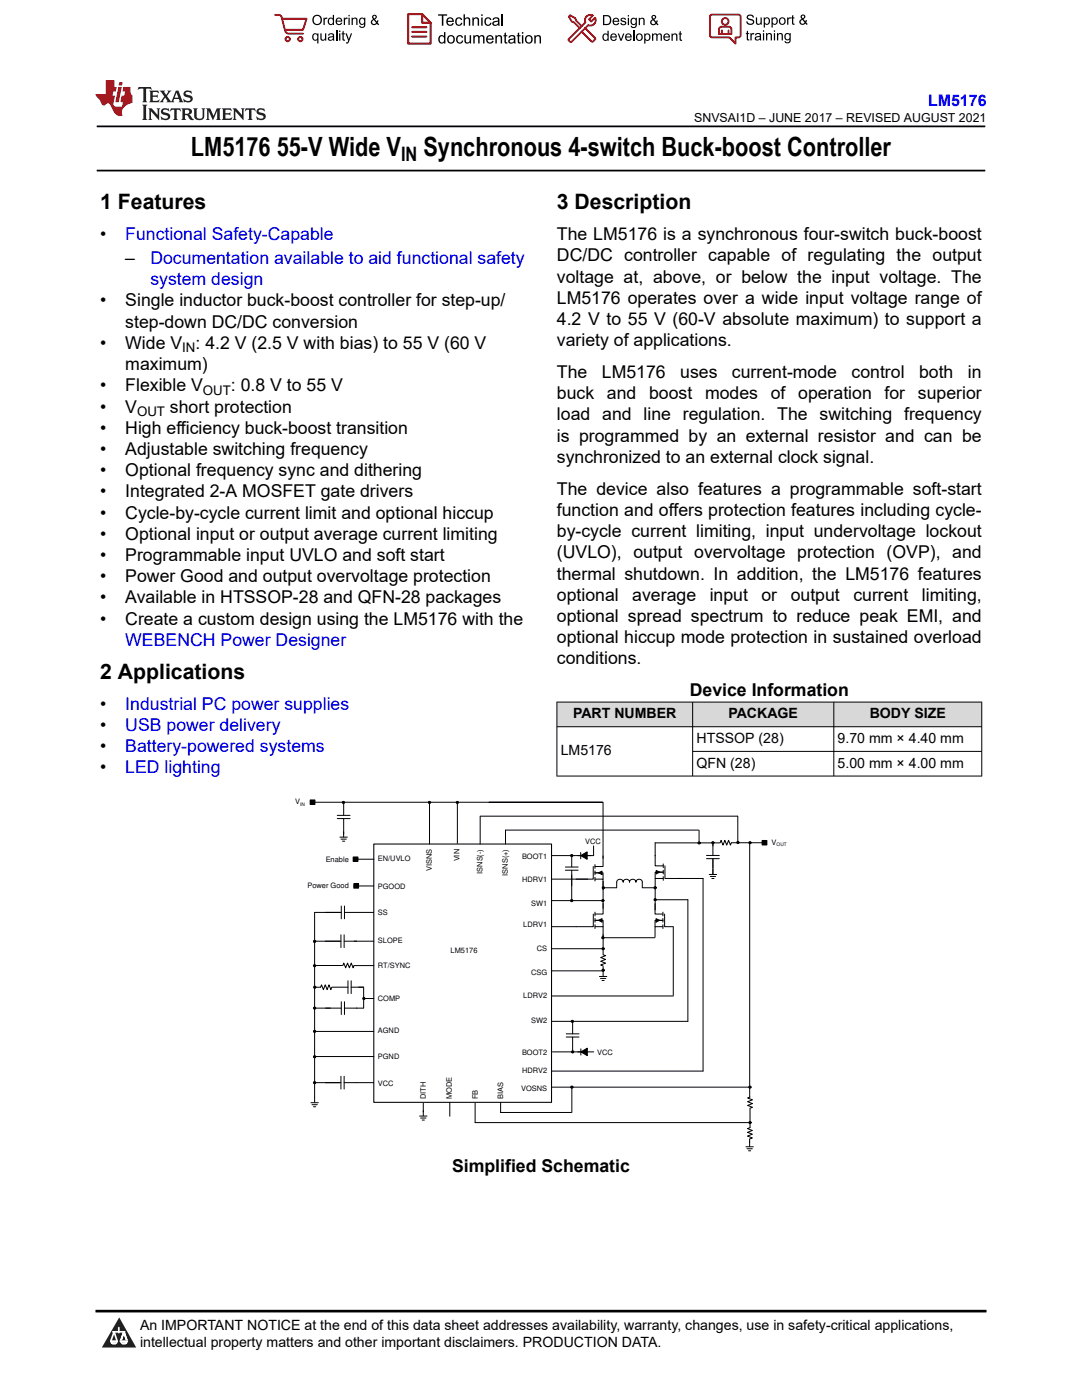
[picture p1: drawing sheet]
<svg xmlns="http://www.w3.org/2000/svg" width="216mm" height="279mm" viewBox="0 0 216 279" stroke-linecap="round" stroke-linejoin="round" font-family="sans-serif">
<path d="M19.3 25.2h177.3M19.3 34h177.3" fill="none" stroke="#000" stroke-width=".35"/>
<g fill="#d8d8d8">
<path d="M111.1 140.1h84.8v4.9h-84.8z" fill-rule="evenodd"/>
<path d="M111.2 140.2h26.9v4.8h-26.9z" fill-rule="evenodd"/>
<path d="M138.3 140.2h28v4.8h-28z" fill-rule="evenodd"/>
<path d="M166.4 140.2h29.4v4.8h-29.4z" fill-rule="evenodd"/>
</g>
<g fill="none" stroke="#000" stroke-width=".2">
<path d="M111.1 140.1h84.9M111.1 145h84.9M111.1 154.9h84.9M111.1 140.1v14.8M138.2 140.1v14.8M138.2 150h57.8M166.4 140.1v14.8M195.9 140.1v14.8M70.7 176.8h5.3M109.6 179.7h10.9M109.7 170.8h8.2M109.8 175.4h7.5"/>
<path d="M71.2 182.1h4.4M72.6 197.1v4.1M109.7 189.3h10.8M110 198.8h24.3M71.2 216.1h4.4M94.8 220v4M84.5 220.1v1.8"/>
</g>
<path d="M74.6 168.4h35.5v51.6h-35.5z" fill-rule="evenodd" fill="#fff"/>
<path d="M74.6 168.4h35.5v51.6h-35.5z" fill="none" stroke="#000" stroke-width=".21"/>
<path d="M62.6 160.1h57.6h-22.6M100.9 165.7v2.7M149.6 168.2v50.8M120.3 190.5l.5 .2-.9 .4 .9 .4-.9 .3 .9 .4-.9 .4 .4 .2M120.3 192.9v.7M149.7 218.9l-.5 .2 .9 .4-.9 .4 .9 .3-.9 .4 .9 .4-.4 .2M149.6 225l-.4 .2 .9 .4-.9 .4 .9 .4-.9 .3 .9 .4-.5 .2" fill="none" stroke="#000" stroke-width=".2"/>
<g fill="#fff">
<path d="M148.3 228.8h1.8l-.9 .9z"/>
<path d="M119.7 195.8h1.8l-.9 .9z"/>
</g>
<path d="M120.5 177.2h2.5" fill="none" stroke="#000" stroke-width=".2"/>
<path d="M128.6 193.4h1.7l-.9 .9z" fill="#fff"/>
<g fill="none" stroke="#000" stroke-width=".2">
<path d="M61.9 159.7h.9v.8h-.9zM70.5 171h.9v.9h-.9zM71.4 171.5h3.2M114.1 174.6v5.1M118.4 172.9v2.6h-3.4M118.7 175.5h1.6v2M118.7 172.5v.8M118.7 173.8v.8M118.7 175.1v.7M119.4 174.2l.7-.3v.6zM120.1 174.2h-1.4h1.6v1.3M120.3 160.1v11.2"/>
<path d="M120.3 170.8v2.1h-1.6M120.3 175.9v5.4M128.2 177.2v-1.2a.64 .64 0 0 0-.7-.5 .64 .64 0 0 0-.6 .5 .64 .64 0 0 0-.6-.5 .64 .64 0 0 0-.7 .5 .64 .64 0 0 0-.6-.5 .64 .64 0 0 0-.7 .5 .64 .64 0 0 0-.6-.5 .64 .64 0 0 0-.6 .5v1.2M128.2 177.2h2.5v4.4M130.7 170.7v2.1h1.6M130.7 168.2h12.9M130.7 168.2v2.6M130.7 179.6h6.6v24.2h-27.2M130.9 173.7l.8 .4-.8 .3zM131 174.1h1.3h-1.6v1.2M132.3 175.3h-1.6v2.1M132.3 172.4v.8"/>
<path d="M132.3 173.7v.7M132.3 174.9v.8M132.7 172.8v2.5h3.2M140.3 175.3v38.5h-30.2M152.1 167.7h.9v.9h-.9zM62.8 182.1v37.9M110.1 193.8h10.4M118.4 182.4v2.5h-3.4M118.7 184.9h1.6v2.1M118.7 182v.8M118.7 183.3v.7M118.7 184.6v.7"/>
<path d="M119.4 183.7l.7-.4v.7zM119.6 194.9h1.5M119.8 195.3h1.1M120.1 183.7h-1.4h1.6v1.2M120.1 195.7h.5M120.3 180.3v2.1h-1.6M120.3 186.5v4M120.3 193.8v1M120.3 187.1h10.4M62.7 205.8h11.9M110.1 217h39.3M110.2 209.9h6.2"/>
<path d="M62 220.1h1.5M62.3 220.5h1M62.6 220.9h.4M94.8 224h54.6M148.8 228.9h1.5M149.1 229.3h1M149.4 229.7h.4M149.6 227.3v1.5M149.7 221.2v3.8"/>
<circle cx="114.1" cy="179.7" r=".22"/>
<circle cx="120.3" cy="179.7" r=".22"/>
<circle cx="120.4" cy="177.2" r=".22"/>
<circle cx="130.7" cy="177.2" r=".22"/>
<circle cx="130.7" cy="179.6" r=".22"/>
<circle cx="149.7" cy="168.2" r=".22"/>
<circle cx="120.3" cy="187.1" r=".22"/>
<circle cx="120.4" cy="193.6" r=".22"/>
<circle cx="120.4" cy="189.3" r=".22"/>
<circle cx="114.2" cy="203.8" r=".22"/>
<circle cx="149.7" cy="217" r=".22"/>
<circle cx="149.7" cy="224" r=".22"/>
</g>
<g fill="#000">
<path d="M119.4 174.2l.7-.3v.6zM130.9 173.7l.8 .4-.8 .3zM119.4 183.7l.7-.4v.7z"/>
<path d="M61.9 159.7h.9v.8h-.9z" fill-rule="evenodd"/>
<path d="M70.5 171h.9v.9h-.9z" fill-rule="evenodd"/>
<path d="M152.1 167.7h.9v.9h-.9z" fill-rule="evenodd"/>
<circle cx="114.1" cy="179.7" r=".22"/>
<circle cx="120.3" cy="179.7" r=".22"/>
<circle cx="120.4" cy="177.2" r=".22"/>
<circle cx="130.7" cy="177.2" r=".22"/>
<circle cx="130.7" cy="179.6" r=".22"/>
<circle cx="149.7" cy="168.2" r=".22"/>
<circle cx="120.3" cy="187.1" r=".22"/>
<circle cx="120.4" cy="193.6" r=".22"/>
<circle cx="120.4" cy="189.3" r=".22"/>
<circle cx="114.2" cy="203.8" r=".22"/>
<circle cx="149.6" cy="217" r=".22"/>
<circle cx="149.7" cy="224" r=".22"/>
</g>
<g fill="#fff">
<path d="M67.8 179.6v1.8l-.8-.9z"/>
<path d="M141.4 174h1.7l-.8 .8z"/>
</g>
<g fill="none" stroke="#000" stroke-width=".2">
<path d="M70.6 176.4h.9v.9h-.9zM85.7 160.1v8.3M91.3 160.1v8.2M95.8 162.9v5.5M95.9 162.9h51.3M100.9 165.7h38.5M115.9 170.8l1.3-.8v1.5zM115.9 170.1v1.3M118.4 168.8v2h-3.2M135.2 175.3h5.1M139.5 165.7v2.4M141.5 174.5h1.5"/>
<path d="M141.7 174.9h1.1M142 175.3h.5M142.3 168.2v.6M142.3 171.5v1.7M142.3 173.4v1.1M143.7 168.2l.2-.5 .4 1 .3-1 .4 1 .4-1 .4 1 .1-.5h6.6M147.2 162.9v5M62.8 187.8h5M62.8 192.7h5.5M62.8 182.1h5M64 197l.2-.5 .3 1 .4-1 .4 1 .3-1 .4 1 .2-.5M68.4 192.7l.2-.5 .4 1 .3-1 .4 1 .4-1 .4 1 .2-.5"/>
<path d="M70.7 192.7h3.9M70.7 187.8h3.9M71.6 197h1M72.7 199.3h1.9M134.3 185v13.7M62.7 201.2h3.2M62.7 216.1h5.1M62.7 210.9h11.9M89.7 220v2.8M99.9 220v2h14.1M114.1 217v5M115.3 209.9h3.2"/>
<path d="M115.9 209.9l1.3-.7v1.5zM115.9 209.3v1.3"/>
<circle cx="85.7" cy="160.1" r=".22"/>
<circle cx="91.3" cy="160.1" r=".22"/>
<circle cx="114.1" cy="170.7" r=".22"/>
<circle cx="139.5" cy="168.2" r=".22"/>
<circle cx="142.3" cy="168.2" r=".22"/>
<circle cx="147.3" cy="168.1" r=".22"/>
<circle cx="62.8" cy="187.9" r=".22"/>
<circle cx="62.8" cy="192.7" r=".22"/>
<circle cx="62.8" cy="216.1" r=".22"/>
<circle cx="114.1" cy="217" r=".22"/>
<circle cx="114.3" cy="209.9" r=".22"/>
</g>
<g fill="#000">
<path d="M115.9 170.8l1.3-.8v1.5zM115.9 209.9l1.3-.7v1.5z"/>
<path d="M70.6 176.4h.9v.9h-.9z" fill-rule="evenodd"/>
<circle cx="85.7" cy="160.1" r=".22"/>
<circle cx="91.3" cy="160.1" r=".22"/>
<circle cx="114.1" cy="170.7" r=".22"/>
<circle cx="139.5" cy="168.2" r=".22"/>
<circle cx="142.3" cy="168.2" r=".22"/>
<circle cx="147.3" cy="168.1" r=".22"/>
<circle cx="62.8" cy="187.9" r=".22"/>
<circle cx="62.8" cy="192.7" r=".22"/>
<circle cx="62.8" cy="216.1" r=".22"/>
<circle cx="114.1" cy="217" r=".22"/>
<circle cx="114.3" cy="209.9" r=".22"/>
</g>
<path d="M67.7 166h1.7l-.9 .8z" fill="#fff"/>
<g fill="none" stroke="#000" stroke-width=".2">
<path d="M67.3 163.4h2.6M67.3 162.7h2.6M67.8 167.1h1.5M68 167.5h1.1M68.3 167.9h.5M68.6 160.2v2.5M68.6 163.4v3.6M112.8 173.7h2.6M112.8 173h2.6M114.1 170.5v2.5M114.1 173.7v3.1M141 171.4h2.5"/>
<path d="M141 170.7h2.5M142.3 168.2v2.5M142.3 171.4v3.1M62.8 197h1.2M64.9 187.8h3.1M65 182.1h3.1M66.3 197h3.1M68 186.6v2.5M68.1 180.8v2.6M68.1 199.9v2.6M68.7 186.6v2.5M68.7 187.8h2.5"/>
<path d="M68.7 180.8v2.6M68.7 199.9v2.6M68.7 182.1h2.5M69.4 195.7v2.6M70.1 195.7v2.6M70.1 197h2.5M110.1 184.9h4.9M130.7 180.3v2.1h1.6M130.9 183.3l.7 .4-.7 .3zM131 183.7h1.3h-1.6v1.2M132.3 184.9h-1.6v2.1M132.3 182v.8"/>
<path d="M132.3 183.3v.8M132.3 184.6v.7M132.6 182.4v2.5h1.7M64.9 216.1h3.1M65 201.2h3.1M68 214.8v2.5M68.7 214.8v2.5M68.7 216.1h2.5M68.7 201.2h3.9M113 207h2.5M113 206.3h2.5M114.3 203.8v2.5"/>
<path d="M114.3 207v3.1M83.7 222.7h1.5M83.9 223.1h1.1M84.2 223.5h.5M84.5 221.6v1.1"/>
<circle cx="68.5" cy="160.1" r=".22"/>
<circle cx="62.8" cy="197" r=".22"/>
<circle cx="72.6" cy="199.3" r=".22"/>
<circle cx="62.8" cy="201.2" r=".22"/>
<circle cx="62.8" cy="210.9" r=".22"/>
<circle cx="62.8" cy="205.8" r=".22"/>
</g>
<g fill="#000">
<path d="M130.9 183.3l.7 .4-.7 .3z"/>
<circle cx="68.5" cy="160.1" r=".22"/>
<circle cx="62.8" cy="197" r=".22"/>
<circle cx="72.6" cy="199.3" r=".22"/>
<circle cx="62.8" cy="201.2" r=".22"/>
<circle cx="62.8" cy="210.9" r=".22"/>
<circle cx="62.8" cy="205.8" r=".22"/>
</g>
<path d="M0 0h215.9v23.8h-215.9z" fill-rule="evenodd" fill="#fff"/>
<path d="M27.7 17.4l-.2 .6 .5-.3h.6v.1v2.2l-.2 .4h1l-.2-.4v-2.2v-.1h.5l.5 .3-.1-.6zM29.8 18.1l.2 .4v1.5l-.2 .4h1.9l.1-.6a1.08 1.08 0 0 1-1.3 .2v-.7h.6l.4 .2v-.6l-.4 .2h-.6v-.6l.2-.1a1 1 0 0 1 1 .2l-.1-.5zM31.8 18.1l1 1.1-1 1.2h.9l-.2-.2 .4-.7 .5 .7-.2 .2h1.6l-.2-.2 .1-.4h1l.1 .4-.1 .2h.9l-.2-.3-.8-2h-.5l-1 2.2-.8-1.1 .9-1.1h-.8l.2 .2-.5 .7-.3-.7 .1-.2zM35.2 18.5l.4 1h-.8zM36.8 18.2a.65 .65 0 0 0-.2 .7 .65 .65 0 0 0 .6 .5l.7 .2 .1 .2a.79 .79 0 0 1-.7 .4 .79 .79 0 0 1-.7-.5l.1 .7 .2-.1a.93 .93 0 0 0 1.1 .1 .93 .93 0 0 0 .4-1 1.46 1.46 0 0 0-1.2-.6l-.1-.3a1.09 1.09 0 0 1 1.2 .2l-.2-.6-.1 .1-.6-.2zM28.4 20.9l.2 .4v2.3l-.2 .3h1l-.2-.3v-2.3l.2-.4zM29.6 21.6l.2 .4v1.6l-.2 .3h.8l-.3-.3v-1.4l1.7 1.8v-2l.2-.4h-.8l.2 .2 .1 1.1-1.2-1.3zM32.3 21.8a.65 .65 0 0 0-.2 .7 .65 .65 0 0 0 .7 .4l.6 .2 .1 .2a.79 .79 0 0 1-.7 .4 .79 .79 0 0 1-.7-.5l.1 .7 .2-.1a.93 .93 0 0 0 1.1 .1 .93 .93 0 0 0 .4-.9 1.46 1.46 0 0 0-1.2-.6l-.1-.4a1.09 1.09 0 0 1 1.2 .2l-.2-.6-.1 .1-.6-.1zM34.1 21.6l-.1 .7a.63 .63 0 0 1 .7-.4l.1 1.7-.3 .3h1l-.2-.3v-1.7a.66 .66 0 0 1 .8 .4l-.1-.7zM36.2 21.6l.2 .4v1.6l-.2 .3h.9l-.2-.2v-.7h.5l.1 .2a.79 .79 0 0 0 1.2 .6l-1-.9a.61 .61 0 0 0 .6-.6 .61 .61 0 0 0-.5-.6zM36.9 21.9h.2a.47 .47 0 0 1 .5 .1 .47 .47 0 0 1 .1 .5l-.2 .2h-.6zM38.5 21.6l.2 .2a2.27 2.27 0 0 0 .4 2 1.04 1.04 0 0 0 1.7-.7v-1.3l.2-.2h-.8l.2 .4v1.1a.6 .6 0 0 1-.6 .6 .6 .6 0 0 1-.6-.6v-1.1l.3-.4zM41.1 21.6l.2 .4v1.6l-.2 .3h.7l-.2-.3v-1.5l.9 1.9 .8-1.9v1.5l-.2 .3h1l-.3-.3v-1.6l.3-.4h-.8l-.7 1.5-.7-1.5zM44.3 21.6l.2 .4v1.6l-.2 .3h1.9l.1-.5a1.09 1.09 0 0 1-1.3 .1v-.6h.6l.4 .1v-.6l-.4 .2h-.6v-.6l.2-.1a1.01 1.01 0 0 1 1 .3l-.1-.6zM46.4 21.6l.3 .4v1.6l-.3 .3h.8l-.2-.3v-1.4l1.6 1.8v-2l.2-.4h-.7l.2 .2v1.1l-1.2-1.3zM49 21.6l-.1 .7a.63 .63 0 0 1 .8-.4v1.7l-.3 .3h1l-.2-.3v-1.7a.66 .66 0 0 1 .8 .4l-.1-.7zM51.4 21.8a.65 .65 0 0 0-.2 .7 .65 .65 0 0 0 .6 .4l.6 .2 .2 .2a.79 .79 0 0 1-.8 .4 .79 .79 0 0 1-.6-.5l.1 .7 .2-.1a.93 .93 0 0 0 1 .1 .93 .93 0 0 0 .5-.9 1.46 1.46 0 0 0-1.3-.6l-.1-.4a1.09 1.09 0 0 1 1.3 .2l-.2-.6-.2 .1-.5-.1z" fill="#231f20"/>
<path d="M21.1 16v2.8h-2.1l.1 .3 .9 1a.95 .95 0 0 0 .9 .9 .59 .59 0 0 1 .6-.4 .59 .59 0 0 1 .5 .4l.4 .8a1.59 1.59 0 0 0 2.1 1.3 1.61 1.61 0 0 1 1-2.2l1-.4-.1-1.5a1.59 1.59 0 0 1-.4-1.6h-1.4l-.2 .9h.5l-.1 .8h-.5l-.2 1v.2l.4 .1-.2 .9h-.6a.73 .73 0 0 1-1.1-.7l.3-1.5h-.5l.2-.8h.5l.2-.9h-.5v-1.4zM23.6 17.4l-.6 3h.7l.6-3zM23.8 16.4l-.1 .7h.7l.1-.7z" fill="#ed1c24"/>
<g fill="#000">
<path d="M62.3 4a1 1 0 0 1 2 0 1 1 0 0 1-2 0zM62.8 3.4a.78 .78 0 0 0-.1 1.1 .78 .78 0 0 0 1.1 .1 .78 .78 0 0 0 .1-1.1 .78 .78 0 0 0-1.1-.1z" fill-rule="evenodd"/>
<path d="M62.5 6.8l.4-.2 .4 .3v-.2h.2v2h-.2v-.7a.68 .68 0 0 1-.9-.1 .68 .68 0 0 1 0-.9zM62.6 7a.51 .51 0 0 0-.1 .6 .51 .51 0 0 0 .7 .2 .51 .51 0 0 0 .1-.7 .51 .51 0 0 0-.7-.1z" fill-rule="evenodd"/>
<path d="M64.5 3.5h.3v.3l.1-.3h.3l.1 .1-.1 .2a.32 .32 0 0 0-.3 0 .32 .32 0 0 0-.1 .4v.8h-.3z" fill-rule="evenodd"/>
<path d="M63.9 6.7h.3v.8a.36 .36 0 0 0 .3 .4 .36 .36 0 0 0 .4-.5v-.7h.2v1.4h-.2v-.2a.51 .51 0 0 1-.6 .2 .51 .51 0 0 1-.4-.5z" fill-rule="evenodd"/>
<path d="M65.6 3.7l.4-.2 .4 .2v-.7h.3v2h-.3v-.2a.7 .7 0 0 1-1-.1 .7 .7 0 0 1 .2-1zM65.8 3.8a.51 .51 0 0 0-.1 .7 .51 .51 0 0 0 .6 .2 .51 .51 0 0 0 .1-.7 .51 .51 0 0 0-.6-.2z" fill-rule="evenodd"/>
<path d="M65.6 6.8a.66 .66 0 0 1 .8-.1 .66 .66 0 0 1 .3 .8v.6h-.2l-.1-.2a.52 .52 0 0 1-.7 .2 .52 .52 0 0 1-.2-.6l.3-.2a.42 .42 0 0 0 .6-.3l-.3-.2-.3 .1-.1 .2h-.3zM65.7 7.6a.35 .35 0 0 0 .3 .4 .35 .35 0 0 0 .4-.4v-.2z" fill-rule="evenodd"/>
<path d="M67.7 6.1h.2v.3h-.2zM67.7 6.7h.2v1.4h-.2z" fill-rule="evenodd"/>
<path d="M67.1 3.7a.68 .68 0 0 1 .9-.1 .68 .68 0 0 1 .3 .7h-1.1a.42 .42 0 0 0 .3 .5 .42 .42 0 0 0 .5-.3h.3a.73 .73 0 0 1-1.1 .4 .73 .73 0 0 1-.1-1.2zM67.4 3.8l-.2 .3h.8l-.2-.4z" fill-rule="evenodd"/>
<path d="M68.6 3.5h.2v.3l.2-.3h.3l.1 .1-.1 .2a.32 .32 0 0 0-.4 0 .32 .32 0 0 0-.1 .4v.8h-.2z" fill-rule="evenodd"/>
<path d="M68.3 6.3l.3-.1v.5h.2v.1h-.2v.9l.3 .4a.36 .36 0 0 1-.4 0 .36 .36 0 0 1-.2-.4v-.9h-.1v-.1h.1z" fill-rule="evenodd"/>
<path d="M68.9 6.7h.3l.4 1.1 .4-1.1h.3l-.6 1.4a.51 .51 0 0 1-.6 .6l-.1-.3h.3l.2-.3z" fill-rule="evenodd"/>
<path d="M69.5 3h.3v.3h-.3zM69.5 3.5h.3v1.5h-.3z" fill-rule="evenodd"/>
<path d="M70.2 3.5h.2v.2a.52 .52 0 0 1 .6-.2 .52 .52 0 0 1 .3 .6v.9h-.2v-.9a.34 .34 0 0 0-.3-.4 .34 .34 0 0 0-.4 .3v1h-.2z" fill-rule="evenodd"/>
<path d="M71.8 3.7l.4-.2 .5 .2v-.2h.2v1.3a.64 .64 0 0 1-.5 .8 .64 .64 0 0 1-.7-.5h.2a.41 .41 0 0 0 .5 .2 .41 .41 0 0 0 .2-.5 .69 .69 0 0 1-.9-.1 .69 .69 0 0 1 .1-1zM72 3.8a.5 .5 0 0 0-.1 .7 .5 .5 0 0 0 .7 .1 .5 .5 0 0 0 .1-.6 .5 .5 0 0 0-.7-.2z" fill-rule="evenodd"/>
<path d="M74.4 3.1a.47 .47 0 0 1 .7 .1 .47 .47 0 0 1-.3 .7l.4 .4 .1-.3 .2 .1-.1 .4 .3 .3-.2 .2-.3-.3a.63 .63 0 0 1-1 .1 .63 .63 0 0 1 .3-1l-.3-.4zM74.5 3.4a.27 .27 0 0 0 .5 0 .27 .27 0 0 0-.5 0zM74.4 4.1a.4 .4 0 0 0 0 .6 .4 .4 0 0 0 .6-.1l-.4-.6z" fill-rule="evenodd"/>
<path d="M87.4 2.9h1.8v.2h-.7v2h-.3v-2h-.8z" fill-rule="evenodd"/>
<path d="M87.6 7.2l.5-.2 .5 .2v-.8h.3v2.3h-.3v-.2a.76 .76 0 0 1-1-.1 .76 .76 0 0 1-.1-1zM87.9 7.4a.58 .58 0 0 0-.2 .7 .58 .58 0 0 0 .8 .2 .58 .58 0 0 0 .1-.7 .58 .58 0 0 0-.7-.2z" fill-rule="evenodd"/>
<path d="M89.5 7.2a.81 .81 0 0 1 1.1 .1 .81 .81 0 0 1-.2 1.2 .81 .81 0 0 1-1.1-.2l-.1-.7zM89.6 7.4a.57 .57 0 0 0 0 .8 .57 .57 0 0 0 .8 0 .57 .57 0 0 0 0-.7 .57 .57 0 0 0-.8-.1z" fill-rule="evenodd"/>
<path d="M89.3 3.7a.77 .77 0 0 1 .9-.2 .77 .77 0 0 1 .4 .9h-1.3a.48 .48 0 0 0 .4 .5 .48 .48 0 0 0 .6-.3h.3a.83 .83 0 0 1-1.3 .4 .83 .83 0 0 1 0-1.3zM89.5 3.8l-.2 .4h1l-.3-.5z" fill-rule="evenodd"/>
<path d="M91 3.7a.7 .7 0 0 1 1.2 .3h-.2a.45 .45 0 0 0-.6-.3 .45 .45 0 0 0-.3 .6 .45 .45 0 0 0 .3 .6 .45 .45 0 0 0 .6-.4l.3 .1a.76 .76 0 0 1-1.1 .5 .76 .76 0 0 1-.3-1.1z" fill-rule="evenodd"/>
<path d="M91.2 7.2a.7 .7 0 0 1 1.2 .3l-.3 .1a.45 .45 0 0 0-.5-.4 .45 .45 0 0 0-.3 .7 .45 .45 0 0 0 .3 .6 .45 .45 0 0 0 .6-.4h.2a.76 .76 0 0 1-1 .5 .76 .76 0 0 1-.4-1.1z" fill-rule="evenodd"/>
<path d="M92.5 2.9h.3v.8a.59 .59 0 0 1 .7-.2 .59 .59 0 0 1 .3 .6v1h-.2v-1a.4 .4 0 0 0-.5-.4 .4 .4 0 0 0-.3 .5v.9h-.3z" fill-rule="evenodd"/>
<path d="M92.7 7h.2v.9a.41 .41 0 0 0 .5 .6 .41 .41 0 0 0 .3-.6v-.9h.3v1.7h-.3v-.3a.58 .58 0 0 1-.7 .3 .58 .58 0 0 1-.3-.7z" fill-rule="evenodd"/>
<path d="M94.3 3.5h.2v.2a.59 .59 0 0 1 .7-.2 .59 .59 0 0 1 .4 .6v1h-.3v-1a.41 .41 0 0 0-.4-.4 .41 .41 0 0 0-.4 .5v.9h-.2z" fill-rule="evenodd"/>
<path d="M94.4 7h.3v.3a.56 .56 0 0 1 1 0 .54 .54 0 0 1 .6-.3 .54 .54 0 0 1 .4 .5v1.2h-.3v-1.1a.34 .34 0 0 0-.3-.4 .34 .34 0 0 0-.4 .3v1.2h-.3v-1.1a.38 .38 0 0 0-.5-.3 .38 .38 0 0 0-.2 .5v.9h-.3z" fill-rule="evenodd"/>
<path d="M96 2.9h.3v.3h-.3zM96 3.5h.3v1.6h-.3z" fill-rule="evenodd"/>
<path d="M96.8 3.7a.7 .7 0 0 1 1.3 .3h-.3a.45 .45 0 0 0-.6-.3 .45 .45 0 0 0-.3 .6 .45 .45 0 0 0 .3 .6 .45 .45 0 0 0 .6-.4l.3 .1a.76 .76 0 0 1-1.1 .5 .76 .76 0 0 1-.3-1.1z" fill-rule="evenodd"/>
<path d="M97.2 7.2a.77 .77 0 0 1 .9-.1 .77 .77 0 0 1 .4 .8h-1.2a.48 .48 0 0 0 .3 .6 .48 .48 0 0 0 .6-.4l.3 .1a.83 .83 0 0 1-1.3 .3 .83 .83 0 0 1 0-1.3zM97.4 7.4l-.1 .3h.9l-.2-.4z" fill-rule="evenodd"/>
<path d="M98.8 7h.3v.3a.59 .59 0 0 1 .7-.3 .59 .59 0 0 1 .4 .7v1h-.3v-1a.41 .41 0 0 0-.5-.5 .41 .41 0 0 0-.3 .6v.9h-.3z" fill-rule="evenodd"/>
<path d="M98.4 3.7a.74 .74 0 0 1 1-.2 .74 .74 0 0 1 .3 .9v.7h-.3v-.2a.59 .59 0 0 1-.8 .3 .59 .59 0 0 1-.3-.8l1.1-.3a.42 .42 0 0 0-.4-.4 .42 .42 0 0 0-.5 .3h-.2zM98.6 4.5a.36 .36 0 0 0 .2 .5 .36 .36 0 0 0 .5-.2l.1-.5z" fill-rule="evenodd"/>
<path d="M100.7 6.6l.2-.1v.5h.3v.2h-.3v1l.1 .2h.2l.1 .3a.41 .41 0 0 1-.5-.1 .41 .41 0 0 1-.1-.4v-1h-.2v-.2h.2z" fill-rule="evenodd"/>
<path d="M101.6 7.2a.74 .74 0 0 1 .9-.2 .74 .74 0 0 1 .3 1l.1 .7h-.3v-.2a.59 .59 0 0 1-.8 .2 .59 .59 0 0 1-.3-.8l1-.3a.42 .42 0 0 0-.3-.4 .42 .42 0 0 0-.5 .3h-.3zM101.8 8.1a.36 .36 0 0 0 .1 .5 .36 .36 0 0 0 .5-.3l.2-.4z" fill-rule="evenodd"/>
<path d="M103.3 6.6l.3-.1v.5h.3v.2h-.3v1l.1 .2h.2v.3a.41 .41 0 0 1-.5-.1 .41 .41 0 0 1-.1-.4v-1h-.2v-.2h.2z" fill-rule="evenodd"/>
<path d="M104.1 6.4h.3v.3h-.3zM104.1 7h.3v1.7h-.3z" fill-rule="evenodd"/>
<path d="M105 7.2a.81 .81 0 0 1 1.1 .1 .81 .81 0 0 1-.1 1.2 .81 .81 0 0 1-1.2-.2v-.7zM105.2 7.4a.57 .57 0 0 0-.1 .8 .57 .57 0 0 0 .8 0 .57 .57 0 0 0 0-.7 .57 .57 0 0 0-.7-.1z" fill-rule="evenodd"/>
<path d="M106.6 7h.3v.3a.59 .59 0 0 1 .7-.3 .59 .59 0 0 1 .4 .7v1h-.3v-1a.41 .41 0 0 0-.5-.5 .41 .41 0 0 0-.3 .6v.9h-.3z" fill-rule="evenodd"/>
<path d="M120.3 3h.7a1 1 0 0 1 1 1 1 1 0 0 1-1 1h-.7zM120.6 3.2v1.6h.4a.77 .77 0 0 0 .7-.8 .77 .77 0 0 0-.7-.8z" fill-rule="evenodd"/>
<path d="M120.4 6.9l.4-.2 .4 .2v-.8h.3v2h-.3v-.1a.7 .7 0 0 1-.9-.2 .7 .7 0 0 1 .1-.9zM120.6 7a.51 .51 0 0 0-.1 .7 .51 .51 0 0 0 .6 .1 .51 .51 0 0 0 .1-.6 .51 .51 0 0 0-.6-.2z" fill-rule="evenodd"/>
<path d="M122 6.9a.68 .68 0 0 1 .8-.2 .68 .68 0 0 1 .3 .8h-1.1a.42 .42 0 0 0 .3 .5 .42 .42 0 0 0 .5-.3h.3a.73 .73 0 0 1-1.1 .3 .73 .73 0 0 1 0-1.1zM122.2 7l-.2 .3h.8l-.2-.4z" fill-rule="evenodd"/>
<path d="M122.4 3.7a.68 .68 0 0 1 .8-.1 .68 .68 0 0 1 .4 .8h-1.1a.42 .42 0 0 0 .3 .4 .42 .42 0 0 0 .5-.3l.3 .1a.73 .73 0 0 1-1.2 .3 .73 .73 0 0 1 0-1.2zM122.6 3.8l-.1 .3h.8l-.2-.3z" fill-rule="evenodd"/>
<path d="M123.9 3.7l.1-.1a.62 .62 0 0 1 .9 .3l-.2 .1a.29 .29 0 0 0-.3-.3 .29 .29 0 0 0-.3 .3l.1 .1a.58 .58 0 0 1 .6 .1 .58 .58 0 0 1 .1 .6 .67 .67 0 0 1-1.1-.2l.2-.1a.33 .33 0 0 0 .4 .4 .33 .33 0 0 0 .3-.4 .71 .71 0 0 1-.9-.6z" fill-rule="evenodd"/>
<path d="M123.3 6.7h.2l.4 1.2 .4-1.2h.3l-.6 1.4h-.2z" fill-rule="evenodd"/>
<path d="M125.3 3h.2v.3h-.2zM125.3 3.6h.2v1.4h-.2z" fill-rule="evenodd"/>
<path d="M124.9 6.9a.68 .68 0 0 1 .8-.2 .68 .68 0 0 1 .4 .8h-1.1a.42 .42 0 0 0 .3 .5 .42 .42 0 0 0 .5-.3h.3a.73 .73 0 0 1-1.2 .3 .73 .73 0 0 1 0-1.1zM125.1 7l-.1 .3h.8l-.2-.4z" fill-rule="evenodd"/>
<path d="M126 3.7l.4-.2 .4 .2v-.1h.3v1.2a.64 .64 0 0 1-.5 .8 .64 .64 0 0 1-.8-.5l.3 .1a.41 .41 0 0 0 .5 .2 .41 .41 0 0 0 .2-.6 .69 .69 0 0 1-.9-.1 .69 .69 0 0 1 .1-1zM126.2 3.9a.5 .5 0 0 0-.1 .6 .5 .5 0 0 0 .6 .2 .5 .5 0 0 0 .2-.7 .5 .5 0 0 0-.7-.1z" fill-rule="evenodd"/>
<path d="M126.9 7.4a.73 .73 0 0 1 1.4 0 .73 .73 0 0 1-1.4 0zM127.3 7a.5 .5 0 0 0-.1 .7 .5 .5 0 0 0 .7 0 .5 .5 0 0 0 0-.6 .5 .5 0 0 0-.6-.1z" fill-rule="evenodd"/>
<path d="M127.5 3.6h.2v.2a.52 .52 0 0 1 .6-.3 .52 .52 0 0 1 .3 .6v.9h-.2v-.9a.34 .34 0 0 0-.3-.4 .34 .34 0 0 0-.4 .3v1h-.2z" fill-rule="evenodd"/>
<path d="M128.5 6.7h.3v.2a.67 .67 0 0 1 .9 0 .67 .67 0 0 1 0 .9 .55 .55 0 0 1-.9 .2v.7h-.3zM128.9 7a.5 .5 0 0 0-.1 .7 .5 .5 0 0 0 .6 .1 .5 .5 0 0 0 .2-.6 .5 .5 0 0 0-.7-.2z" fill-rule="evenodd"/>
<path d="M130.1 6.7h.2v.2a.49 .49 0 0 1 .9 0l.4-.2a.42 .42 0 0 1 .5 .4v1h-.3v-.9a.3 .3 0 0 0-.2-.3 .3 .3 0 0 0-.4 .2v1h-.2v-.9a.33 .33 0 0 0-.5-.3 .33 .33 0 0 0-.2 .5v.7h-.2z" fill-rule="evenodd"/>
<path d="M130.1 3.1a.47 .47 0 0 1 .8 .1 .47 .47 0 0 1-.3 .7l.3 .4 .1-.2h.3l-.2 .5 .3 .3-.2 .2-.3-.3a.63 .63 0 0 1-1 .1 .63 .63 0 0 1 .3-1l-.2-.5zM130.2 3.5a.27 .27 0 0 0 .5 0 .27 .27 0 0 0-.5 0zM130.2 4.1a.4 .4 0 0 0 0 .7 .4 .4 0 0 0 .6-.2l-.5-.6z" fill-rule="evenodd"/>
<path d="M132.5 6.9a.68 .68 0 0 1 .9-.2 .68 .68 0 0 1 .3 .8h-1.1a.42 .42 0 0 0 .3 .5 .42 .42 0 0 0 .5-.3h.3a.73 .73 0 0 1-1.1 .3 .73 .73 0 0 1-.1-1.1zM132.7 7l-.1 .3h.8l-.2-.4z" fill-rule="evenodd"/>
<path d="M134 6.7h.2v.2a.52 .52 0 0 1 .6-.2 .52 .52 0 0 1 .4 .6v.8h-.3v-.8a.34 .34 0 0 0-.2-.4 .34 .34 0 0 0-.4 .2l-.1 1h-.2z" fill-rule="evenodd"/>
<path d="M135.6 6.3l.2-.1v.5h.3v.2h-.3v.8l.3 .4a.36 .36 0 0 1-.4 0 .36 .36 0 0 1-.1-.4v-.8h-.2v-.2h.2z" fill-rule="evenodd"/>
<path d="M149.2 3a.8 .8 0 0 1 1.2 .5h-.2a.44 .44 0 0 0-.5-.4 .44 .44 0 0 0-.4 .5l.2 .1a.9 .9 0 0 1 1 .8 .84 .84 0 0 1-.9 .5 .84 .84 0 0 1-.7-.7h.3a.52 .52 0 0 0 .5 .5 .52 .52 0 0 0 .5-.6l-.2-.1a.85 .85 0 0 1-1-.8z" fill-rule="evenodd"/>
<path d="M149 6.3l.3-.2v.5h.2v.2h-.2v.9l.2 .4a.36 .36 0 0 1-.4-.1 .36 .36 0 0 1-.1-.4v-.8h-.2v-.2h.2z" fill-rule="evenodd"/>
<path d="M149.7 6.6h.3v.2l.1-.2h.3l.1 .1-.1 .2a.32 .32 0 0 0-.3 0 .32 .32 0 0 0-.1 .4v.8h-.3z" fill-rule="evenodd"/>
<path d="M150.7 6.8a.66 .66 0 0 1 .9-.2 .66 .66 0 0 1 .3 .9v.6h-.2l-.1-.2a.52 .52 0 0 1-.7 .2 .52 .52 0 0 1-.2-.7l.2-.1a.42 .42 0 0 0 .7-.3l-.3-.2h-.3l-.1 .3-.3-.1zM150.9 7.5a.35 .35 0 0 0 .3 .5 .35 .35 0 0 0 .4-.4v-.3z" fill-rule="evenodd"/>
<path d="M150.8 3.5h.3v.8a.36 .36 0 0 0 .3 .5 .36 .36 0 0 0 .4-.5v-.8h.2v1.4h-.2v-.2a.51 .51 0 0 1-.6 .3 .51 .51 0 0 1-.4-.6z" fill-rule="evenodd"/>
<path d="M152.2 6.1h.3v.2h-.3zM152.2 6.6h.3v1.5h-.3z" fill-rule="evenodd"/>
<path d="M152.4 3.5h.2v.2a.67 .67 0 0 1 .9 0 .67 .67 0 0 1 .1 .9 .55 .55 0 0 1-1 .2v.7h-.2zM152.7 3.8a.5 .5 0 0 0-.1 .7 .5 .5 0 0 0 .7 .1 .5 .5 0 0 0 .1-.6 .5 .5 0 0 0-.7-.2z" fill-rule="evenodd"/>
<path d="M152.9 6.6h.2v.2a.52 .52 0 0 1 .6-.2 .52 .52 0 0 1 .3 .6v.9h-.2v-.9a.34 .34 0 0 0-.3-.4 .34 .34 0 0 0-.4 .2v1.1h-.2z" fill-rule="evenodd"/>
<path d="M153.9 3.5h.3v.2a.67 .67 0 0 1 .9 0 .67 .67 0 0 1 0 .9 .55 .55 0 0 1-.9 .2v.7h-.3zM154.3 3.8a.5 .5 0 0 0-.1 .7 .5 .5 0 0 0 .6 .1 .5 .5 0 0 0 .2-.6 .5 .5 0 0 0-.7-.2z" fill-rule="evenodd"/>
<path d="M154.4 6.1h.3v.2h-.3zM154.4 6.6h.3v1.5h-.3z" fill-rule="evenodd"/>
<path d="M155 6.6h.3v.2a.52 .52 0 0 1 .6-.2 .52 .52 0 0 1 .3 .6v.9h-.2v-.9a.34 .34 0 0 0-.3-.4 .34 .34 0 0 0-.4 .2v1.1h-.3z" fill-rule="evenodd"/>
<path d="M155.4 4.2a.75 .75 0 0 1 1.5 0 .75 .75 0 0 1-1.5 0zM155.8 3.8a.5 .5 0 0 0-.1 .7 .5 .5 0 0 0 .8 0 .5 .5 0 0 0 0-.7 .5 .5 0 0 0-.7 0z" fill-rule="evenodd"/>
<path d="M156.7 6.8l.4-.2 .5 .2v-.2h.2v1.3a.64 .64 0 0 1-.5 .7 .64 .64 0 0 1-.8-.4h.3a.41 .41 0 0 0 .5 .2 .41 .41 0 0 0 .2-.5 .69 .69 0 0 1-.9-.1 .69 .69 0 0 1 .1-1zM156.9 6.9a.5 .5 0 0 0-.1 .7 .5 .5 0 0 0 .6 .1 .5 .5 0 0 0 .2-.7 .5 .5 0 0 0-.7-.1z" fill-rule="evenodd"/>
<path d="M157.1 3.5h.2v.2l.1-.2h.3h.2l-.1 .3a.32 .32 0 0 0-.4 0 .32 .32 0 0 0-.1 .4v.7h-.2z" fill-rule="evenodd"/>
<path d="M158 3.1l.3-.1v.5h.2v.2h-.2v.8l.3 .4a.36 .36 0 0 1-.4 0 .36 .36 0 0 1-.2-.4v-.8h-.1v-.2h.1z" fill-rule="evenodd"/>
<path d="M159.9 3a.47 .47 0 0 1 .7 .1 .47 .47 0 0 1-.3 .7l.4 .5 .1-.3h.2l-.1 .5 .3 .3-.2 .2-.3-.3a.63 .63 0 0 1-1 .1 .63 .63 0 0 1 .3-1l-.3-.5zM160 3.4a.27 .27 0 0 0 .5 0 .27 .27 0 0 0-.5 0zM159.9 4.1a.4 .4 0 0 0 0 .6 .4 .4 0 0 0 .6-.2l-.4-.6z" fill-rule="evenodd"/>
</g>
<path d="M67.2 6.1v2M126.5 6.1v2" fill="none" stroke="#000" stroke-width=".25"/>
<g fill="none" stroke="#de0000" stroke-width=".37">
<path d="M54.9 3h.9a1.19 1.19 0 0 1 .6 1.2l.6 2.1a.85 .85 0 0 0 1 .4h2.5M56.3 3.7h4.9l-.7 2.2h-3.6M116.1 5.2l-1.2-1.1-.1-.5-1-.6-.3 .3 .6 1 .5 .2 1.1 1.1M116.8 5.6l1.9 2v.3l-.4 .4h-.3l-1.9-2zM116.8 5.6l.6-.6a1.07 1.07 0 0 0 1.2-.2 1.07 1.07 0 0 0 .1-1.3l-.7 .8-.5-.4 .8-.8a1.07 1.07 0 0 0-1.2 .2 1.07 1.07 0 0 0-.3 1.2l-3.3 3.3v.3l.3 .3h.2l2.1-2.1M141.7 3.1l.4-.2h5.3l.3 .2 .1 3.9-.2 .4-.8 .1v1.2l-1.3-1.2h-3.4l-.4-.2zM143.5 5.6l.5-.3 1.7 .1 .2 .5v.9h-2.4zM144 6.1v.7M145.4 6.1v.7"/>
<circle cx="57.4" cy="7.8" r=".44"/>
<circle cx="59.9" cy="7.8" r=".44"/>
<circle cx="144.7" cy="4.3" r=".67"/>
</g>
<path d="M100.2 2.9v2.2" fill="none" stroke="#000" stroke-width=".28"/>
<path d="M81.4 2.8h2.8v1.7h1.7v4.2h-4.5zM82.3 6.4h2.8M82.3 5.4h2.8M82.3 7.3h2.8M84.2 2.8l1.7 1.7" fill="none" stroke="#de0000" stroke-width=".42"/>
<path d="M0 261.4h215.9v18h-215.9z" fill-rule="evenodd" fill="#fff"/>
<path d="M23.8 262.9l3.4 6h-6.9z" fill="#231f20"/>
<path d="M22.1 267.7h1.3l-.4 .5h-.3a.55 .55 0 0 1-.6-.5z" fill-rule="evenodd" fill="#fff"/>
<path d="M22.1 267.7h1.3l-.4 .5h-.3a.55 .55 0 0 1-.6-.5z" fill="none" stroke="#231f20" stroke-width=".34"/>
<path d="M22.1 267.7h1.3l-.4 .5h-.5zM22.6 265.8h.1M22.6 265.8h2.3zM23.7 265.9h.1M23.7 264.9v1zM24 267.7h.1" fill="none" stroke="#fff" stroke-width=".34"/>
<path d="M24.7 265.8l-.7 1.9z" fill="#fff"/>
<path d="M24.7 265.8l-.7 1.9z" fill="none" stroke="#fff" stroke-width=".34"/>
<path d="M24.7 265.8l.7 1.9z" fill="#fff"/>
<path d="M24.7 265.8l.7 1.9zM25.3 267.7h.1" fill="none" stroke="#fff" stroke-width=".34"/>
<path d="M22.8 265.8l-.7 1.9z" fill="#fff"/>
<path d="M22.8 265.8l-.7 1.9z" fill="none" stroke="#fff" stroke-width=".34"/>
<path d="M22.8 265.8l.6 1.9z" fill="#fff"/>
<path d="M22.8 265.8l.6 1.9z" fill="none" stroke="#fff" stroke-width=".34"/>
<path d="M24.1 267.7h1.3a.65 .65 0 0 1-.6 .5 .65 .65 0 0 1-.7-.5z" fill-rule="evenodd" fill="#fff"/>
<path d="M24.1 267.7h1.3a.65 .65 0 0 1-.6 .5 .65 .65 0 0 1-.7-.5z" fill="none" stroke="#231f20" stroke-width=".34"/>
<path d="M24 267.7h.1M24.1 267.7h1.3l-.4 .5h-.5z" fill="none" stroke="#fff" stroke-width=".34"/>
<path d="M19 261.7h177.8" fill="none" stroke="#000" stroke-width=".53"/>
<g font-size="5.3">
<text x="38.1" y="31.2">LM5176 55-V Wide V</text>
<text x="84.5" y="31.2">Synchronous 4-switch Buck-boost Controller</text>
</g>
<g font-size="4.2">
<text x="20" y="41.8">1 Features</text>
<text x="111.1" y="41.8">3 Description</text>
<text x="20" y="135.5">2 Applications</text>
</g>
<text font-size="4" x="80" y="32.2">IN</text>
<g font-size="3.5">
<text x="20" y="47.9">•</text>
<text x="111.1" y="47.9">The LM5176 is a synchronous four-switch buck-boost</text>
<text x="25" y="52.7">–</text>
<text x="111.1" y="52.2">DC/DC controller capable of regulating the output</text>
<text x="111.1" y="56.4">voltage at, above, or below the input voltage. The</text>
<text x="20" y="61.2">•</text>
<text x="25" y="61.2">Single inductor buck-boost controller for step-up/</text>
<text x="25" y="65.4">step-down DC/DC conversion</text>
<text x="111.1" y="64.9">4.2 V to 55 V (60-V absolute maximum) to support a</text>
<text x="111.1" y="60.6">LM5176 operates over a wide input voltage range of</text>
<text x="20" y="69.6">•</text>
<text x="25" y="69.6">Wide V</text>
<text x="39" y="69.6">: 4.2 V (2.5 V with bias) to 55 V (60 V</text>
<text x="111.1" y="69.1">variety of applications.</text>
<text x="25" y="73.9">maximum)</text>
<text x="111.1" y="75.5">The</text>
<text x="120.1" y="75.5">LM5176</text>
<text x="135.7" y="75.5">uses</text>
<text x="146.1" y="75.5">current-mode</text>
<text x="169.9" y="75.5">control</text>
<text x="183.4" y="75.5">both</text>
<text x="193.1" y="75.5">in</text>
<text x="20" y="78.1">•</text>
<text x="20" y="82.3">•</text>
<text x="25" y="78.1">Flexible V</text>
<text x="25" y="82.3">V</text>
<text x="33.9" y="82.3">short protection</text>
<text x="46.1" y="78.1">: 0.8 V to 55 V</text>
<text x="111.1" y="83.9">load and line regulation. The switching frequency</text>
<text x="111.1" y="79.7">buck</text>
<text x="121.1" y="79.7">and</text>
<text x="129.5" y="79.7">boost</text>
<text x="140.7" y="79.7">modes</text>
<text x="153.8" y="79.7">of operation</text>
<text x="176.5" y="79.7">for</text>
<text x="183.1" y="79.7">superior</text>
<text x="20" y="86.6">•</text>
<text x="25" y="86.6">High efficiency buck-boost transition</text>
<text x="111.1" y="88.2">is programmed by an external resistor and can be</text>
<text x="20" y="90.8">•</text>
<text x="20" y="95">•</text>
<text x="25" y="90.8">Adjustable switching frequency</text>
<text x="25" y="95">Optional frequency sync and dithering</text>
<text x="111.1" y="92.4">synchronized to an external clock signal.</text>
<text x="20" y="99.3">•</text>
<text x="25" y="99.3">Integrated 2-A MOSFET gate drivers</text>
<text x="111.1" y="98.7">The device also features a programmable soft-start</text>
<text x="20" y="103.5">•</text>
<text x="20" y="107.7">•</text>
<text x="25" y="103.5">Cycle-by-cycle current limit and optional hiccup</text>
<text x="25" y="107.7">Optional input or output average current limiting</text>
<text x="111.1" y="107.2">by-cycle current limiting, input undervoltage lockout</text>
<text x="111.1" y="103">function and offers protection features including cycle-</text>
<text x="20" y="112">•</text>
<text x="25" y="112">Programmable input UVLO and soft start</text>
<text x="111.1" y="111.4">(UVLO), output overvoltage protection (OVP), and</text>
<text x="20" y="116.2">•</text>
<text x="25" y="116.2">Power Good and output overvoltage protection</text>
<text x="111.1" y="115.7">thermal shutdown. In addition, the LM5176 features</text>
<text x="111.1" y="119.9">optional</text>
<text x="126.2" y="119.9">average</text>
<text x="141.6" y="119.9">input</text>
<text x="151.9" y="119.9">or</text>
<text x="157.8" y="119.9">output</text>
<text x="170.3" y="119.9">current</text>
<text x="183.9" y="119.9">limiting,</text>
<text x="20" y="120.4">•</text>
<text x="20" y="124.7">•</text>
<text x="25" y="120.4">Available in HTSSOP-28 and QFN-28 packages</text>
<text x="25" y="124.7">Create a custom design using the LM5176 with the</text>
<text x="111.1" y="124.1">optional spread spectrum to reduce peak EMI, and</text>
<text x="111.1" y="128.4">optional hiccup mode protection in sustained overload</text>
<text x="111.1" y="132.6">conditions.</text>
<text x="20" y="141.6">•</text>
<text x="137.6" y="139">Device Information</text>
<text x="20" y="145.8">•</text>
<text x="20" y="150.1">•</text>
<text x="20" y="154.3">•</text>
<text x="90.2" y="234">Simplified Schematic</text>
</g>
<g font-size="3.5" fill="#00f">
<text x="25" y="47.9">Functional Safety-Capable</text>
<text x="30" y="52.7">Documentation available to aid functional safety</text>
<text x="30" y="56.9">system design</text>
<text x="25" y="128.9">WEBENCH Power Designer</text>
<text x="25" y="141.6">Industrial PC power supplies</text>
<text x="25" y="145.8">USB power delivery</text>
<text x="25" y="150.1">Battery-powered systems</text>
<text x="25" y="154.3">LED lighting</text>
</g>
<text font-size="3.2" fill="#00f" x="185.2" y="21.1">LM5176</text>
<g font-size="2.8">
<text x="114.3" y="143.4">PART NUMBER</text>
<text x="145.3" y="143.4">PACKAGE</text>
<text x="173.5" y="143.4">BODY SIZE</text>
<text x="139" y="148.3">HTSSOP (28)</text>
<text x="167.1" y="148.3">9.70 mm × 4.40 mm</text>
<text x="111.9" y="150.8">LM5176</text>
<text x="139" y="153.2">QFN (28)</text>
<text x="167.1" y="153.2">5.00 mm × 4.00 mm</text>
<text x="27.9" y="265.5">An IMPORTANT NOTICE at the end of this data sheet addresses availability, warranty, changes, use in safety-critical applications,</text>
<text x="27.9" y="268.9">intellectual property matters and other important disclaimers. PRODUCTION DATA.</text>
</g>
<g font-size="2.6">
<text x="36.4" y="70.3">IN</text>
<text x="27.4" y="83">OUT</text>
<text x="40.5" y="78.8">OUT</text>
</g>
<text font-size="2.5" x="138.5" y="24.3">SNVSAI1D – JUNE 2017 – REVISED AUGUST 2021</text>
<g font-size="1.5">
<text x="58.9" y="160.6">V</text>
<text x="65" y="172">Enable</text>
<text x="75.4" y="171.9">EN/UVLO</text>
<text x="86.2" y="173.9" transform="rotate(-90 86.2 173.9)">VISNS</text>
<text x="91.7" y="171.9" transform="rotate(-90 91.7 171.9)">VIN</text>
<text x="104.2" y="171.4">BOOT1</text>
<text x="116.8" y="168.4">VCC</text>
<text x="154" y="168.6">V</text>
<text x="61.4" y="177.2">Power Good</text>
<text x="75.4" y="177.5">PGOOD</text>
<text x="96.3" y="174.4" transform="rotate(-90 96.3 174.4)">ISNS(-)</text>
<text x="101.3" y="174.8" transform="rotate(-90 101.3 174.8)">ISNS(+)</text>
<text x="104.2" y="176.1">HDRV1</text>
<text x="75.4" y="182.6">SS</text>
<text x="104.4" y="185.1">LDRV1</text>
<text x="106" y="180.8">SW1</text>
<text x="75.4" y="188.1">SLOPE</text>
<text x="89.9" y="190.1">LM5176</text>
<text x="107.1" y="189.8">CS</text>
<text x="75.4" y="193.2">RT/SYNC</text>
<text x="106" y="194.5">CSG</text>
<text x="75.4" y="199.7">COMP</text>
<text x="104.4" y="199.2">LDRV2</text>
<text x="75.4" y="206.3">AGND</text>
<text x="106" y="204.2">SW2</text>
<text x="75.4" y="211.4">PGND</text>
<text x="104.2" y="210.6">BOOT2</text>
<text x="104.2" y="214.1">HDRV2</text>
<text x="119.2" y="210.6">VCC</text>
<text x="75.4" y="216.7">VCC</text>
<text x="85" y="219.4" transform="rotate(-90 85 219.4)">DITH</text>
<text x="90.2" y="219.4" transform="rotate(-90 90.2 219.4)">MODE</text>
<text x="95.4" y="219.4" transform="rotate(-90 95.4 219.4)">FB</text>
<text x="100.4" y="219.4" transform="rotate(-90 100.4 219.4)">BIAS</text>
<text x="104" y="217.6">VOSNS</text>
</g>
<g font-size="1">
<text x="59.9" y="160.8">IN</text>
<text x="155" y="168.8">OUT</text>
</g>
</svg>
